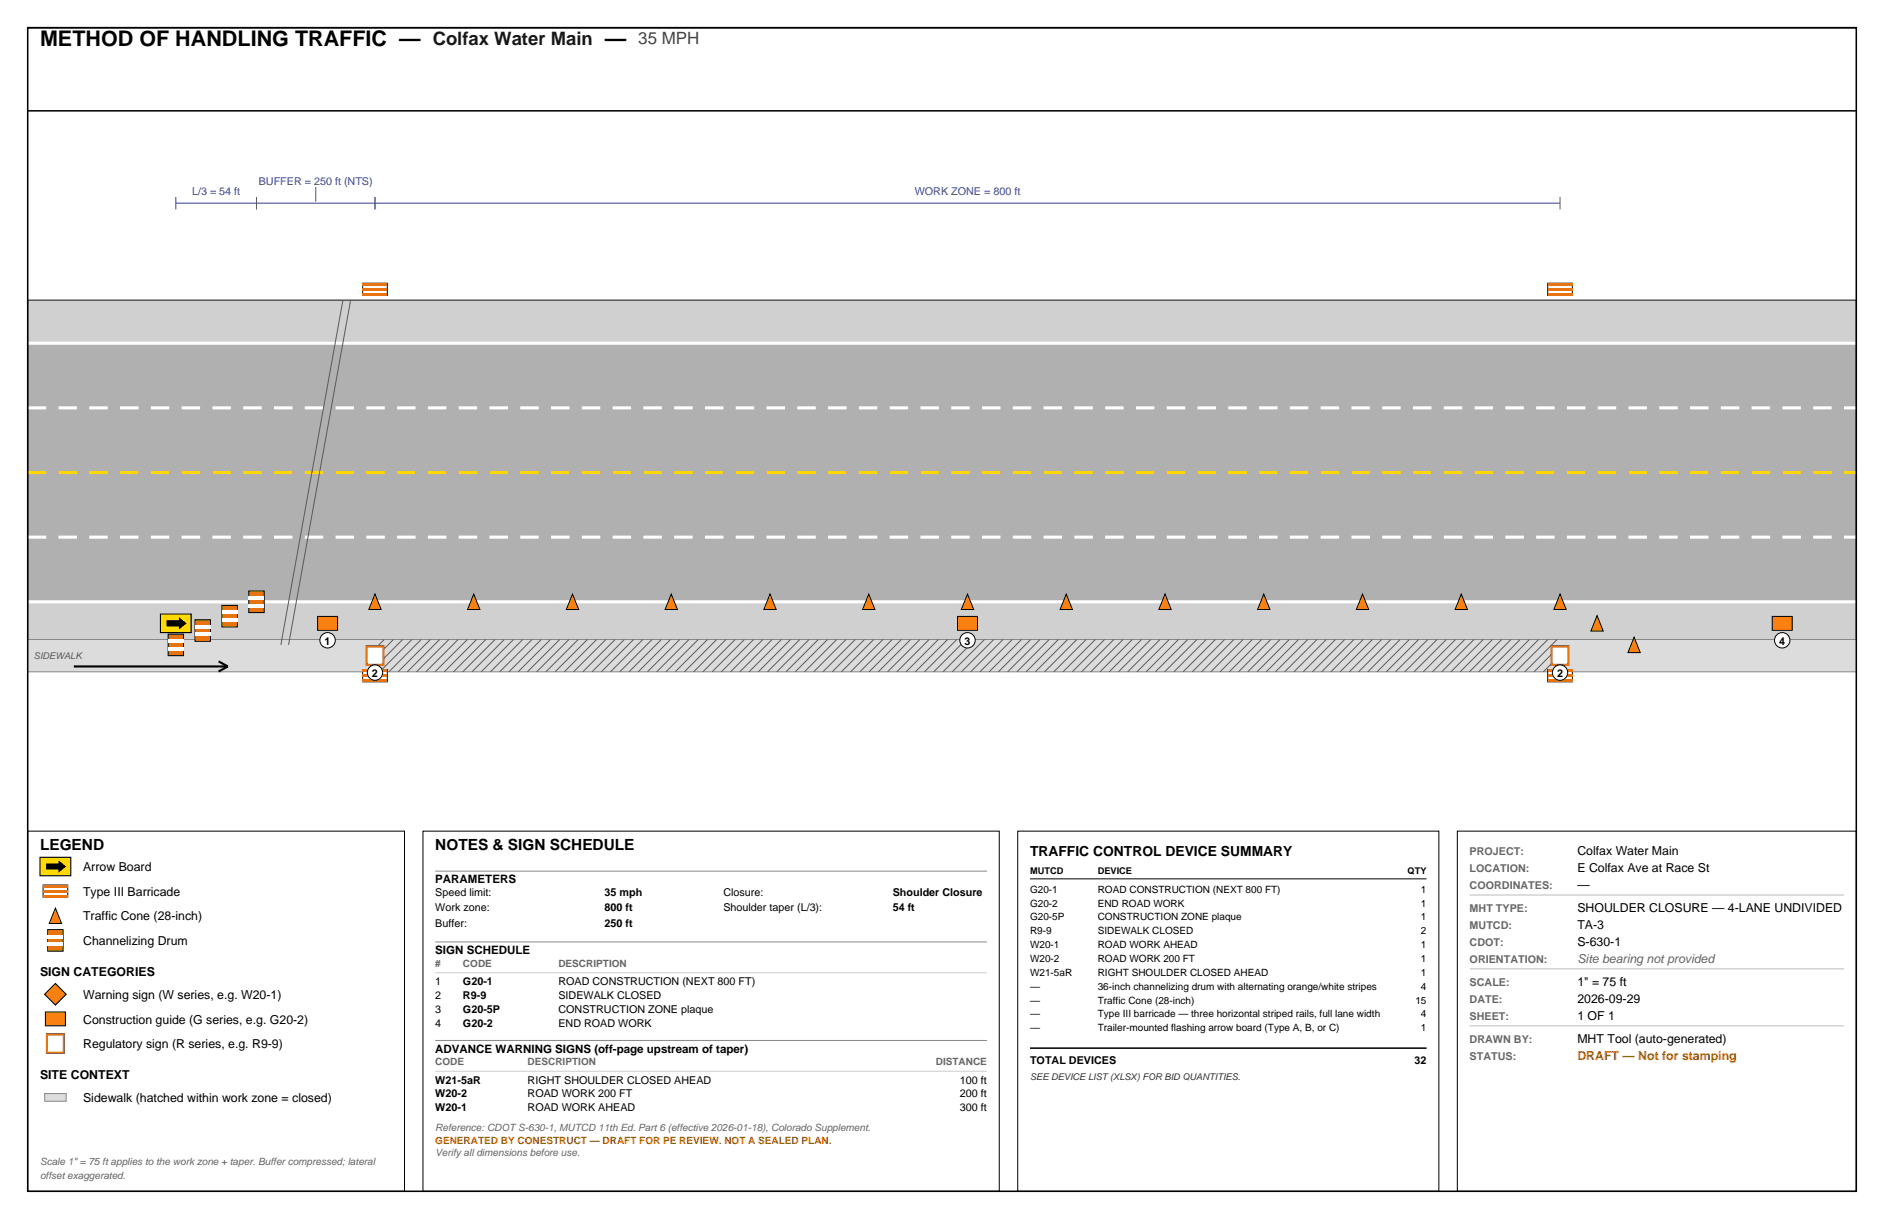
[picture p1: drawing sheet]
<svg xmlns="http://www.w3.org/2000/svg" width="432mm" height="279mm" viewBox="0 0 432 279" stroke-linecap="round" stroke-linejoin="round" font-family="sans-serif">
<g fill="#d0d0d0">
<path d="M6.3 137.9h419.1v9.9h-419.1z" fill-rule="evenodd"/>
<path d="M6.3 68.8h419.1v9.9h-419.1z" fill-rule="evenodd"/>
</g>
<g fill="#b0b0b0">
<path d="M6.3 108.3h419.1v29.6h-419.1z" fill-rule="evenodd"/>
<path d="M6.3 78.7h419.1v29.6h-419.1z" fill-rule="evenodd"/>
</g>
<path d="M6.3 108.3h419.1" fill="none" stroke="#ffd700" stroke-width=".71" stroke-dasharray="4.2 2.8" stroke-linecap="butt"/>
<path d="M6.3 93.5h419.1M6.3 123.1h419.1" fill="none" stroke="#fff" stroke-width=".71" stroke-dasharray="4.2 2.8" stroke-linecap="butt"/>
<path d="M6.3 78.7h419.1M6.3 137.9h419.1" fill="none" stroke="#fff" stroke-width=".71" stroke-linecap="butt"/>
<path d="M6.3 68.8h419.1M6.3 147.8h419.1" fill="none" stroke="#fff" stroke-width=".35"/>
<path d="M6.3 68.8h419.1v79h-419.1z" fill="none" stroke="#000" stroke-width=".23"/>
<path d="M6.3 146.6h419.1v7.4h-419.1z" fill-rule="evenodd" fill="#dcdcdc"/>
<path d="M6.3 154h419.1M6.3 146.6h419.1" fill="none" stroke="#888" stroke-width=".23"/>
<g fill="none" stroke="#5a5a5a" stroke-width=".23">
<path d="M78.6 68.8l-14.2 79M80.4 68.8l-14.3 79M88.1 146.6l-2.2 2.1M90.2 146.6l-4.3 4.2M92.3 146.6l-6.4 6.3M94.4 146.6l-7.4 7.4M96.5 146.6l-7.4 7.4M98.6 146.6l-7.4 7.4M100.8 146.6l-7.4 7.4M102.9 146.6l-7.4 7.4M105 146.6l-7.4 7.4M107.1 146.6l-7.4 7.4"/>
<path d="M109.2 146.6l-7.4 7.4M111.3 146.6l-7.4 7.4M113.5 146.6l-7.4 7.4M115.6 146.6l-7.4 7.4M117.7 146.6l-7.4 7.4M119.8 146.6l-7.4 7.4M121.9 146.6l-7.4 7.4M124 146.6l-7.4 7.4M126.2 146.6l-7.4 7.4M128.3 146.6l-7.4 7.4M130.4 146.6l-7.4 7.4M132.5 146.6l-7.4 7.4"/>
<path d="M134.6 146.6l-7.4 7.4M136.7 146.6l-7.4 7.4M138.9 146.6l-7.4 7.4M141 146.6l-7.4 7.4M143.1 146.6l-7.4 7.4M145.2 146.6l-7.4 7.4M147.3 146.6l-7.4 7.4M149.4 146.6l-7.4 7.4M151.6 146.6l-7.4 7.4M153.7 146.6l-7.4 7.4M155.8 146.6l-7.4 7.4M157.9 146.6l-7.4 7.4"/>
<path d="M160 146.6l-7.4 7.4M162.1 146.6l-7.4 7.4M164.3 146.6l-7.4 7.4M166.4 146.6l-7.4 7.4M168.5 146.6l-7.4 7.4M170.6 146.6l-7.4 7.4M172.7 146.6l-7.4 7.4M174.8 146.6l-7.4 7.4M177 146.6l-7.4 7.4M179.1 146.6l-7.4 7.4M181.2 146.6l-7.4 7.4M183.3 146.6l-7.4 7.4"/>
<path d="M185.4 146.6l-7.4 7.4M187.5 146.6l-7.4 7.4M189.7 146.6l-7.4 7.4M191.8 146.6l-7.4 7.4M193.9 146.6l-7.4 7.4M196 146.6l-7.4 7.4M198.1 146.6l-7.4 7.4M200.2 146.6l-7.4 7.4M202.4 146.6l-7.4 7.4M204.5 146.6l-7.4 7.4M206.6 146.6l-7.4 7.4M208.7 146.6l-7.4 7.4"/>
<path d="M210.8 146.6l-7.4 7.4M212.9 146.6l-7.4 7.4M215.1 146.6l-7.4 7.4M217.2 146.6l-7.4 7.4M219.3 146.6l-7.4 7.4M221.4 146.6l-7.4 7.4M223.5 146.6l-7.4 7.4M225.6 146.6l-7.4 7.4M227.8 146.6l-7.4 7.4M229.9 146.6l-7.4 7.4M232 146.6l-7.4 7.4M234.1 146.6l-7.4 7.4"/>
<path d="M236.2 146.6l-7.4 7.4M238.3 146.6l-7.4 7.4M240.5 146.6l-7.4 7.4M242.6 146.6l-7.4 7.4M244.7 146.6l-7.4 7.4M246.8 146.6l-7.4 7.4M248.9 146.6l-7.4 7.4M251 146.6l-7.4 7.4M253.2 146.6l-7.4 7.4M255.3 146.6l-7.4 7.4M257.4 146.6l-7.4 7.4M259.5 146.6l-7.4 7.4"/>
<path d="M261.6 146.6l-7.4 7.4M263.7 146.6l-7.4 7.4M265.9 146.6l-7.4 7.4M268 146.6l-7.4 7.4M270.1 146.6l-7.4 7.4M272.2 146.6l-7.4 7.4M274.3 146.6l-7.4 7.4M276.4 146.6l-7.4 7.4M278.6 146.6l-7.4 7.4M280.7 146.6l-7.4 7.4M282.8 146.6l-7.4 7.4M284.9 146.6l-7.4 7.4"/>
<path d="M287 146.6l-7.4 7.4M289.1 146.6l-7.4 7.4M291.3 146.6l-7.4 7.4M293.4 146.6l-7.4 7.4M295.5 146.6l-7.4 7.4M297.6 146.6l-7.4 7.4M299.7 146.6l-7.4 7.4M301.8 146.6l-7.4 7.4M304 146.6l-7.4 7.4M306.1 146.6l-7.4 7.4M308.2 146.6l-7.4 7.4M310.3 146.6l-7.4 7.4"/>
<path d="M312.4 146.6l-7.4 7.4M314.5 146.6l-7.4 7.4M316.7 146.6l-7.4 7.4M318.8 146.6l-7.4 7.4M320.9 146.6l-7.4 7.4M323 146.6l-7.4 7.4M325.1 146.6l-7.4 7.4M327.2 146.6l-7.4 7.4M329.4 146.6l-7.4 7.4M331.5 146.6l-7.4 7.4M333.6 146.6l-7.4 7.4M335.7 146.6l-7.4 7.4"/>
<path d="M337.8 146.6l-7.4 7.4M339.9 146.6l-7.4 7.4M342.1 146.6l-7.4 7.4M344.2 146.6l-7.4 7.4M346.3 146.6l-7.4 7.4M348.4 146.6l-7.4 7.4M350.5 146.6l-7.4 7.4M352.6 146.6l-7.4 7.4M354.8 146.6l-7.4 7.4M356.9 146.6l-7.4 7.4M357.5 148l-5.9 6M357.5 150.1l-3.8 3.9"/>
<path d="M357.5 152.3l-1.7 1.7"/>
</g>
<path d="M40.3 46.6h317.2M40.3 45.2v2.8M58.8 45.2v2.8M72.4 42.9v3.3M85.9 45.2v2.8M357.5 45.2v2.8" fill="none" stroke="#33408c" stroke-width=".23"/>
<path d="M16.9 152.8h35.3M50.1 151.6l2.1 1.2M52.2 152.8l-2.1 1.1" fill="none" stroke="#000" stroke-width=".49"/>
<path d="M38.5 145.3h3.6v5h-3.6z" fill-rule="evenodd" fill="#f27300" stroke="#000" stroke-width=".23"/>
<g fill="#fff">
<path d="M38.5 146.6h3.6v.7h-3.6z" fill-rule="evenodd"/>
<path d="M38.5 148.3h3.6v.7h-3.6z" fill-rule="evenodd"/>
</g>
<path d="M44.7 142.1h3.5v4.9h-3.5z" fill-rule="evenodd" fill="#f27300" stroke="#000" stroke-width=".23"/>
<g fill="#fff">
<path d="M44.7 143.3h3.5v.7h-3.5z" fill-rule="evenodd"/>
<path d="M44.7 145.1h3.5v.7h-3.5z" fill-rule="evenodd"/>
</g>
<path d="M50.9 138.8h3.5v4.9h-3.5z" fill-rule="evenodd" fill="#f27300" stroke="#000" stroke-width=".23"/>
<g fill="#fff">
<path d="M50.9 140h3.5v.7h-3.5z" fill-rule="evenodd"/>
<path d="M50.9 141.8h3.5v.7h-3.5z" fill-rule="evenodd"/>
</g>
<path d="M57 135.5h3.5v4.9h-3.5z" fill-rule="evenodd" fill="#f27300" stroke="#000" stroke-width=".23"/>
<g fill="#fff">
<path d="M57 136.7h3.5v.7h-3.5z" fill-rule="evenodd"/>
<path d="M57 138.5h3.5v.7h-3.5z" fill-rule="evenodd"/>
</g>
<path d="M36.8 140.8h7v4.2h-7z" fill-rule="evenodd" fill="#ffd900" stroke="#000" stroke-width=".25"/>
<path d="M38.2 142.2h2.8v-.7l1.8 1.4-1.8 1.4v-.7h-2.8z" fill-rule="evenodd" fill="#000"/>
<path d="M219.5 141.3h4.5v3.2h-4.5z" fill-rule="evenodd" fill="#f58220" stroke="#000" stroke-width=".23"/>
<g fill="#ff8000" stroke="#000" stroke-width=".23">
<path d="M357.5 136.2l1.5 3.5h-2.9z"/>
<path d="M334.9 136.2l1.4 3.5h-2.8z"/>
<path d="M312.3 136.2l1.4 3.5h-2.8z"/>
<path d="M289.6 136.2l1.5 3.5h-2.9z"/>
<path d="M267 136.2l1.4 3.5h-2.8z"/>
<path d="M244.4 136.2l1.4 3.5h-2.8z"/>
<path d="M221.7 136.2l1.5 3.5h-2.9z"/>
<path d="M199.1 136.2l1.4 3.5h-2.8z"/>
<path d="M176.5 136.2l1.4 3.5h-2.8z"/>
<path d="M153.8 136.2l1.5 3.5h-2.9z"/>
<path d="M131.2 136.2l1.4 3.5h-2.8z"/>
<path d="M108.6 136.2l1.4 3.5h-2.8z"/>
<path d="M85.9 136.2l1.5 3.5h-2.9z"/>
<path d="M366 141.1l1.4 3.5h-2.8z"/>
<path d="M374.5 146l1.4 3.6h-2.8z"/>
</g>
<g fill="#f58220" stroke="#000" stroke-width=".23">
<path d="M406.2 141.3h4.6v3.2h-4.6z" fill-rule="evenodd"/>
<path d="M72.8 141.3h4.6v3.2h-4.6z" fill-rule="evenodd"/>
</g>
<path d="M83.1 153.5h5.7v2.8h-5.7z" fill-rule="evenodd" fill="#fff" stroke="#000" stroke-width=".23"/>
<g fill="#f27300">
<path d="M83.1 155.7h5.7v.6h-5.7z" fill-rule="evenodd"/>
<path d="M83.1 154.6h5.7v.6h-5.7z" fill-rule="evenodd"/>
<path d="M83.1 153.5h5.7v.5h-5.7z" fill-rule="evenodd"/>
</g>
<path d="M83.1 64.9h5.7v2.8h-5.7z" fill-rule="evenodd" fill="#fff" stroke="#000" stroke-width=".23"/>
<g fill="#f27300">
<path d="M83.1 67.2h5.7v.5h-5.7z" fill-rule="evenodd"/>
<path d="M83.1 66h5.7v.6h-5.7z" fill-rule="evenodd"/>
<path d="M83.1 64.9h5.7v.6h-5.7z" fill-rule="evenodd"/>
</g>
<path d="M354.7 153.5h5.7v2.8h-5.7z" fill-rule="evenodd" fill="#fff" stroke="#000" stroke-width=".23"/>
<g fill="#f27300">
<path d="M354.7 155.7h5.7v.6h-5.7z" fill-rule="evenodd"/>
<path d="M354.7 154.6h5.7v.6h-5.7z" fill-rule="evenodd"/>
<path d="M354.7 153.5h5.7v.5h-5.7z" fill-rule="evenodd"/>
</g>
<path d="M354.7 64.9h5.7v2.8h-5.7z" fill-rule="evenodd" fill="#fff" stroke="#000" stroke-width=".23"/>
<g fill="#f27300">
<path d="M354.7 67.2h5.7v.5h-5.7z" fill-rule="evenodd"/>
<path d="M354.7 66h5.7v.6h-5.7z" fill-rule="evenodd"/>
<path d="M354.7 64.9h5.7v.6h-5.7z" fill-rule="evenodd"/>
</g>
<g fill="#fff" stroke="#c8102e" stroke-width=".49">
<path d="M84 148.2h3.9v4.2h-3.9z" fill-rule="evenodd"/>
<path d="M355.6 148.2h3.9v4.2h-3.9z" fill-rule="evenodd"/>
</g>
<g fill="#fff" stroke="#000" stroke-width=".23">
<circle cx="221.7" cy="146.8" r="1.76"/>
<circle cx="408.5" cy="146.8" r="1.76"/>
<circle cx="75.1" cy="146.8" r="1.76"/>
<circle cx="85.9" cy="154.2" r="1.76"/>
<circle cx="357.5" cy="154.2" r="1.76"/>
</g>
<path d="M6.3 6.4h419.1M6.3 25.4h419.1" fill="none" stroke="#000" stroke-width=".35"/>
<path d="M6.3 190.5h86.4v82.5h-86.4z" fill="none" stroke="#000" stroke-width=".23"/>
<path d="M9.2 196.5h7v4.2h-7z" fill-rule="evenodd" fill="#ffd900" stroke="#000" stroke-width=".25"/>
<path d="M10.6 197.9h2.8v-.7l1.8 1.4-1.8 1.4v-.7h-2.8z" fill-rule="evenodd" fill="#000"/>
<path d="M9.9 202.8h5.6v2.9h-5.6z" fill-rule="evenodd" fill="#fff" stroke="#000" stroke-width=".23"/>
<g fill="#f27300">
<path d="M9.9 205.1h5.6v.6h-5.6z" fill-rule="evenodd"/>
<path d="M9.9 204h5.6v.5h-5.6z" fill-rule="evenodd"/>
<path d="M9.9 202.8h5.6v.6h-5.6z" fill-rule="evenodd"/>
</g>
<path d="M12.7 208.1l1.4 3.6h-2.8z" fill="#ff8000" stroke="#000" stroke-width=".23"/>
<path d="M10.9 213.1h3.6v4.9h-3.6z" fill-rule="evenodd" fill="#f27300" stroke="#000" stroke-width=".23"/>
<g fill="#fff">
<path d="M10.9 214.3h3.6v.7h-3.6z" fill-rule="evenodd"/>
<path d="M10.9 216.1h3.6v.7h-3.6z" fill-rule="evenodd"/>
</g>
<path d="M12.7 225.4l2.5 2.5-2.5 2.5-2.5-2.5z" fill-rule="evenodd" fill="#f58220" stroke="#000" stroke-width=".25"/>
<path d="M10.4 232h4.6v3.1h-4.6z" fill-rule="evenodd" fill="#f58220" stroke="#000" stroke-width=".23"/>
<path d="M10.8 237.1h3.8v4.2h-3.8z" fill-rule="evenodd" fill="#fff" stroke="#c8102e" stroke-width=".49"/>
<path d="M10.2 250.6h5v1.8h-5z" fill-rule="evenodd" fill="#dcdcdc" stroke="#888" stroke-width=".23"/>
<path d="M96.9 190.5h132.1v82.5h-132.1zM233.3 190.5h96.5v82.5h-96.5zM334 190.5h91.4v82.5h-91.4zM236.1 201.4h90.9" fill="none" stroke="#000" stroke-width=".23"/>
<path d="M99.8 199.7h126.4M99.8 215.9h126.4M99.8 238.5h126.4" fill="none" stroke="#888" stroke-width=".23"/>
<path d="M99.8 223h126.4M99.8 245.5h126.4" fill="none" stroke="#ccc" stroke-width=".23"/>
<path d="M6.3 6.4h419.1v266.6h-419.1zM236.1 240.2h90.9" fill="none" stroke="#000" stroke-width=".35"/>
<path d="M336.8 205.1h85.8M336.8 222.1h85.8M336.8 235.1h85.8" fill="none" stroke="#bbb" stroke-width=".23"/>
<g font-size="4.9">
<text x="9.2" y="10.6">METHOD OF HANDLING TRAFFIC —</text>
<text x="138.6" y="10.6">—</text>
</g>
<text font-size="4.2" fill="#1a1a1a" x="99.2" y="10.2">Colfax Water Main</text>
<text font-size="3.9" fill="#444" x="146.3" y="10.1">35 MPH</text>
<g font-size="3.5">
<text x="9.2" y="194.7">LEGEND</text>
<text x="99.8" y="194.7">NOTES &amp; SIGN SCHEDULE</text>
</g>
<text font-size="3.2" x="236.1" y="196.1">TRAFFIC CONTROL DEVICE SUMMARY</text>
<g font-size="2.8">
<text x="361.5" y="196">Colfax Water Main</text>
<text x="19" y="199.7">Arrow Board</text>
<text x="361.5" y="199.8">E Colfax Ave at Race St</text>
<text x="361.5" y="203.7">—</text>
<text x="19" y="205.3">Type III Barricade</text>
<text x="361.5" y="209">SHOULDER CLOSURE — 4-LANE UNDIVIDED</text>
<text x="19" y="211">Traffic Cone (28-inch)</text>
<text x="361.5" y="212.9">TA-3</text>
<text x="19" y="216.6">Channelizing Drum</text>
<text x="361.5" y="216.8">S-630-1</text>
<text x="9.2" y="223.7">SIGN CATEGORIES</text>
<text x="361.5" y="226">1&quot; = 75 ft</text>
<text x="19" y="229">Warning sign (W series, e.g. W20-1)</text>
<text x="361.5" y="229.8">2026-09-29</text>
<text x="361.5" y="233.7">1 OF 1</text>
<text x="19" y="234.6">Construction guide (G series, e.g. G20-2)</text>
<text x="361.5" y="239">MHT Tool (auto-generated)</text>
<text x="19" y="240.2">Regulatory sign (R series, e.g. R9-9)</text>
<text x="9.2" y="247.3">SITE CONTEXT</text>
<text x="19" y="252.6">Sidewalk (hatched within work zone = closed)</text>
</g>
<text font-size="2.8" fill="#666" x="361.5" y="220.7">Site bearing not provided</text>
<text font-size="2.8" fill="#b05010" x="361.5" y="242.9">DRAFT — Not for stamping</text>
<g font-size="2.6">
<text x="99.8" y="202.5">PARAMETERS</text>
<text x="99.8" y="218.7">SIGN SCHEDULE</text>
<text x="99.8" y="241.3">ADVANCE WARNING SIGNS (off-page upstream of taper)</text>
</g>
<g font-size="2.5" fill="#33408c">
<text x="44" y="44.8">L/3 = 54 ft</text>
<text x="59.3" y="42.3">BUFFER = 250 ft (NTS)</text>
<text x="209.6" y="44.8">WORK ZONE = 800 ft</text>
</g>
<g font-size="2.5">
<text x="74.4" y="147.8">1</text>
<text x="221.1" y="147.8">3</text>
<text x="407.8" y="147.8">4</text>
<text x="85.3" y="155.2">2</text>
<text x="356.9" y="155.2">2</text>
<text x="99.8" y="205.3">Speed limit:</text>
<text x="99.8" y="208.8">Work zone:</text>
<text x="138.6" y="205.3">35 mph</text>
<text x="138.6" y="208.8">800 ft</text>
<text x="165.8" y="205.3">Closure:</text>
<text x="165.8" y="208.8">Shoulder taper (L/3):</text>
<text x="204.6" y="205.3">Shoulder Closure</text>
<text x="204.6" y="208.8">54 ft</text>
<text x="99.8" y="212.4">Buffer:</text>
<text x="138.6" y="212.4">250 ft</text>
<text x="99.8" y="225.8">1</text>
<text x="106.1" y="225.8">G20-1</text>
<text x="128" y="225.8">ROAD CONSTRUCTION (NEXT 800 FT)</text>
<text x="99.8" y="229">2</text>
<text x="99.8" y="232.1">3</text>
<text x="106.1" y="229">R9-9</text>
<text x="106.1" y="232.1">G20-5P</text>
<text x="128" y="229">SIDEWALK CLOSED</text>
<text x="128" y="232.1">CONSTRUCTION ZONE plaque</text>
<text x="99.8" y="235.3">4</text>
<text x="106.1" y="235.3">G20-2</text>
<text x="128" y="235.3">END ROAD WORK</text>
<text x="236.1" y="243.8">TOTAL DEVICES</text>
<text x="324.2" y="243.8">32</text>
<text x="99.8" y="248.4">W21-5aR</text>
<text x="99.8" y="251.5">W20-2</text>
<text x="120.9" y="248.4">RIGHT SHOULDER CLOSED AHEAD</text>
<text x="120.9" y="251.5">ROAD WORK 200 FT</text>
<text x="220" y="248.4">100 ft</text>
<text x="220" y="251.5">200 ft</text>
<text x="99.8" y="254.7">W20-1</text>
<text x="120.9" y="254.7">ROAD WORK AHEAD</text>
<text x="220" y="254.7">300 ft</text>
</g>
<g font-size="2.5" fill="#666">
<text x="336.8" y="196">PROJECT:</text>
<text x="336.8" y="199.8">LOCATION:</text>
<text x="336.8" y="203.7">COORDINATES:</text>
<text x="336.8" y="209">MHT TYPE:</text>
<text x="336.8" y="212.9">MUTCD:</text>
<text x="336.8" y="216.8">CDOT:</text>
<text x="336.8" y="220.7">ORIENTATION:</text>
<text x="336.8" y="226">SCALE:</text>
<text x="336.8" y="229.8">DATE:</text>
<text x="336.8" y="233.7">SHEET:</text>
<text x="336.8" y="239">DRAWN BY:</text>
<text x="336.8" y="242.9">STATUS:</text>
</g>
<g font-size="2.3">
<text x="236.1" y="204.6">G20-1</text>
<text x="236.1" y="207.8">G20-2</text>
<text x="251.6" y="204.6">ROAD CONSTRUCTION (NEXT 800 FT)</text>
<text x="251.6" y="207.8">END ROAD WORK</text>
<text x="325.7" y="204.6">1</text>
<text x="325.7" y="207.8">1</text>
<text x="236.1" y="211">G20-5P</text>
<text x="236.1" y="214.1">R9-9</text>
<text x="251.6" y="211">CONSTRUCTION ZONE plaque</text>
<text x="251.6" y="214.1">SIDEWALK CLOSED</text>
<text x="325.7" y="211">1</text>
<text x="325.7" y="214.1">2</text>
<text x="236.1" y="217.3">W20-1</text>
<text x="236.1" y="220.5">W20-2</text>
<text x="251.6" y="217.3">ROAD WORK AHEAD</text>
<text x="251.6" y="220.5">ROAD WORK 200 FT</text>
<text x="325.7" y="217.3">1</text>
<text x="325.7" y="220.5">1</text>
<text x="236.1" y="223.7">W21-5aR</text>
<text x="236.1" y="226.8">—</text>
<text x="251.6" y="223.7">RIGHT SHOULDER CLOSED AHEAD</text>
<text x="251.6" y="226.8">36-inch channelizing drum with alternating orange/white stripes</text>
<text x="325.7" y="223.7">1</text>
<text x="325.7" y="226.8">4</text>
<text x="236.1" y="230">—</text>
<text x="236.1" y="233.2">—</text>
<text x="251.6" y="230">Traffic Cone (28-inch)</text>
<text x="251.6" y="233.2">Type III barricade — three horizontal striped rails, full lane width</text>
<text x="324.4" y="230">15</text>
<text x="325.7" y="233.2">4</text>
<text x="236.1" y="236.4">—</text>
<text x="251.6" y="236.4">Trailer-mounted flashing arrow board (Type A, B, or C)</text>
<text x="325.7" y="236.4">1</text>
</g>
<g font-size="2.3" fill="#666">
<text x="99.8" y="221.5">#</text>
<text x="106.1" y="221.5">CODE</text>
<text x="128" y="221.5">DESCRIPTION</text>
<text x="99.8" y="244.1">CODE</text>
<text x="120.9" y="244.1">DESCRIPTION</text>
<text x="214.5" y="244.1">DISTANCE</text>
<text x="99.8" y="259.3">Reference: CDOT S-630-1, MUTCD 11th Ed. Part 6 (effective 2026-01-18), Colorado Supplement.</text>
<text x="9.2" y="267.1">Scale 1&quot; = 75 ft applies to the work zone + taper. Buffer compressed; lateral</text>
<text x="99.8" y="264.9">Verify all dimensions before use.</text>
<text x="9.2" y="270.2">offset exaggerated.</text>
</g>
<text font-size="2.3" fill="#b05010" x="99.8" y="262.1">GENERATED BY CONESTRUCT — DRAFT FOR PE REVIEW. NOT A SEALED PLAN.</text>
<text font-size="2.1" fill="#5a5a5a" x="7.8" y="151">SIDEWALK</text>
<g font-size="2.1">
<text x="236.1" y="200.4">MUTCD</text>
<text x="251.6" y="200.4">DEVICE</text>
<text x="322.6" y="200.4">QTY</text>
</g>
<text font-size="2.1" fill="#333" x="236.1" y="247.6">SEE DEVICE LIST (XLSX) FOR BID QUANTITIES.</text>
</svg>
